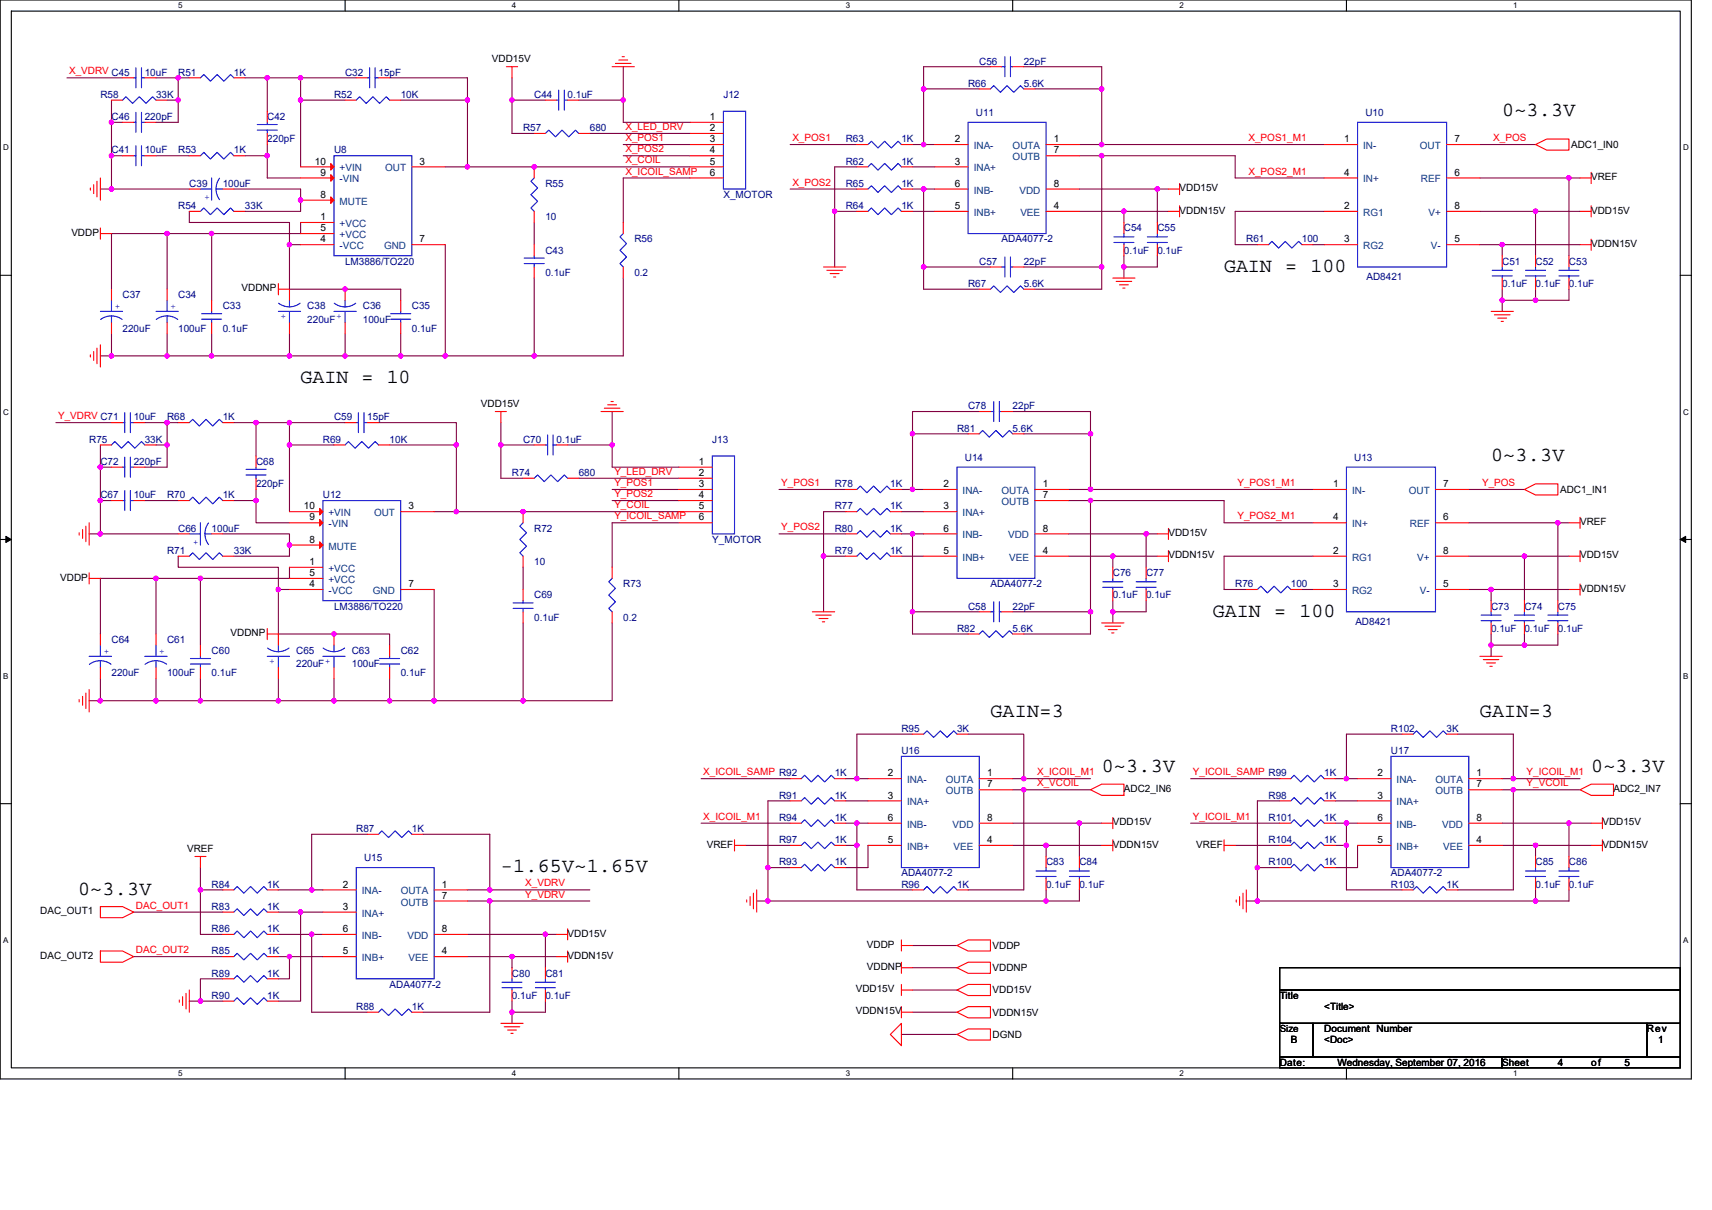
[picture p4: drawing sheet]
<svg xmlns="http://www.w3.org/2000/svg" width="297mm" height="210mm" viewBox="0 0 297 210" stroke-linecap="round" stroke-linejoin="round" font-family="sans-serif">
<path d="M0 0h293.5v187.2h-293.5zM2 1.9h289.5v183.4h-289.5z" fill="none" stroke="#000" stroke-width=".19"/>
<g fill="#fff">
<path d="M30.9 .2h.8v1.6h-.8z"/>
<path d="M30.9 185.5h.8v1.6h-.8z"/>
</g>
<path d="M59.9 0v1.9M59.9 185.3v1.9" fill="none" stroke="#000" stroke-width=".19"/>
<g fill="#fff">
<path d="M88.8 .2h.8v1.6h-.8z"/>
<path d="M88.8 185.5h.8v1.6h-.8z"/>
</g>
<path d="M117.8 0v1.9M117.8 185.3v1.9" fill="none" stroke="#000" stroke-width=".19"/>
<g fill="#fff">
<path d="M146.7 .2h.8v1.6h-.8z"/>
<path d="M146.7 185.5h.8v1.6h-.8z"/>
</g>
<path d="M175.7 0v1.9M175.7 185.3v1.9" fill="none" stroke="#000" stroke-width=".19"/>
<g fill="#fff">
<path d="M204.7 .2h.7v1.6h-.7z"/>
<path d="M204.7 185.5h.7v1.6h-.7z"/>
</g>
<path d="M233.6 0v1.9M233.6 185.3v1.9" fill="none" stroke="#000" stroke-width=".19"/>
<g fill="#fff">
<path d="M262.6 .2h.7v1.6h-.7z"/>
<path d="M262.6 185.5h.7v1.6h-.7z"/>
<path d="M.5 24.8h1v1.6h-1z"/>
<path d="M292 24.8h1v1.6h-1z"/>
<path d="M.5 70.7h1v1.5h-1z"/>
<path d="M292 70.7h1v1.5h-1z"/>
</g>
<path d="M0 47.8h2M291.5 47.8h2" fill="none" stroke="#000" stroke-width=".19"/>
<g fill="#fff">
<path d="M.5 116.5h.9v1.6h-.9z"/>
<path d="M292 116.5h.9v1.6h-.9z"/>
</g>
<path d="M0 93.6h2M291.5 93.6h2" fill="none" stroke="#000" stroke-width=".19"/>
<path d="M1 93.1l1 .5-1 .5zM291.5 93.6l1-.5v1z" fill="#000" stroke="#000" stroke-width=".17"/>
<g fill="#fff">
<path d="M.5 162.4h.9v1.5h-.9z"/>
<path d="M292 162.4h.9v1.5h-.9z"/>
</g>
<path d="M0 139.5h2M291.5 139.5h2M222 167.9h69.5v3.9h-69.5zM222 171.8h69.5v5.8h-69.5zM222 177.6h5.8v5.8h-5.8zM227.8 177.6h57.9v5.8h-57.9zM285.7 177.6h5.8v5.8h-5.8zM222 183.4h38.6v1.9h-38.6zM260.6 183.4h30.9v1.9h-30.9z" fill="none" stroke="#000" stroke-width=".19"/>
<g fill="none" stroke="#800040" stroke-width=".19">
<path d="M11.6 13.5h9.7M19.3 17.4v3.8M27.1 13.5h3.8M29 17.4h1.9M30.9 13.5h1.9M30.9 17.4v3.8h-3.8M30.9 13.5v3.9M42.5 13.5h3.9M46.4 13.5h5.8M46.4 13.5v5.8M52.2 17.4h7.7M52.2 13.5v3.9"/>
<path d="M52.2 13.5h9.6M52.2 17.4v11.6M67.6 13.5h13.5v3.9M69.5 17.4h11.6M81.1 17.4v11.6M88.8 13.5v3.9M88.8 17.4v5.8h3.9M88.8 17.4h5.8M100.4 17.4h7.7M108.1 11.6v9.6h11.6M160.2 15.4h9.7M160.2 15.4v9.7"/>
<path d="M171.8 11.6h-11.6v3.8M177.6 11.6h13.6v3.8M179.6 15.4h11.6v9.7M17.4 32.8h1.9M19.3 27h2M19.3 21.2h2M19.3 32.8h13.5M19.3 27v5.8M19.3 21.2v5.8M27.1 27h5.7M32.8 36.7v1.9h17.4v3.9M40.6 32.8h11.6v3.9h-9.7"/>
<path d="M42.5 27h3.9M46.4 27v3.9h5.8M46.4 25.1v1.9M52.2 38.6v1.9h-15.5M77.3 29h3.8M81.1 29h38.6M92.7 38.6v3.9M102.3 23.2h17.4M108.1 25.1h11.6M108.1 27h11.6M119.7 30.9h-11.6v7.7M137.1 25.1h11.6"/>
<path d="M137.1 32.8h11.6M144.8 36.7v9.6M144.8 36.7h3.9M148.7 29h-3.9v7.7M158.3 29h3.9M158.3 25.1h1.9M158.3 36.7h3.9M158.3 32.8h1.9M160.2 25.1h2M160.2 32.8h2M160.2 32.8v13.5M187.3 36.7h7.7v1.9"/>
<path d="M187.3 32.8h13.5M187.3 25.1h3.9M187.3 27h3.9M191.2 25.1h38.6M191.2 27v19.3M191.2 27h23.1v3.9h15.5M195 36.7h7.7M200.8 32.8v5.8M200.8 32.8h1.9M229.8 36.7h-15.5v5.8h3.9M256.8 30.9h15.4M256.8 36.7h9.6"/>
<path d="M256.8 25.1h9.6M266.4 36.7v7.7M266.4 36.7h7.7M272.2 30.9v13.5M272.2 30.9h1.9M19.3 57.9v3.9M29 40.5v9.7M29 57.9v3.9M29 40.5h7.7M29 40.5h-9.7v9.7M36.7 40.5v11.6M36.7 57.9v3.9"/>
<path d="M50.2 42.5h2M50.2 42.5v7.7h19.3v1.9M50.2 57.9v3.9M59.9 57.9v3.9M69.5 57.9v3.9M77.3 42.5v19.3M92.7 48.3v13.5M108.1 48.3v13.5h-15.4M160.2 46.3v3.9h9.7M160.2 46.3h11.6M177.6 46.3h13.6M191.2 46.3v3.9h-11.6"/>
<path d="M195 46.3v2M195 44.4v1.9M200.8 44.4v1.9h-5.8M227.8 42.5h2M256.8 42.5h3.8M260.6 42.5h13.5M260.6 50.2v1.9M260.6 52.1v1.9M260.6 42.5v1.9M260.6 52.1h5.8M266.4 50.2v1.9M272.2 50.2v1.9h-5.8"/>
<path d="M9.7 73.3h9.6M17.4 61.8h1.9M17.4 77.2v3.9M19.3 61.8h9.7M25.1 73.3h3.9M27.1 77.2h1.9M29 73.3h1.9M29 77.2v3.9h-3.9M29 73.3v3.9M29 61.8h7.7M36.7 61.8h13.5M40.6 73.3h3.8"/>
<path d="M44.4 73.3v5.8M44.4 73.3h5.8M50.2 77.2h7.8M50.2 61.8h9.7M50.2 73.3v3.9M50.2 73.3h9.7M50.2 77.2v11.6M59.9 61.8h9.6M65.7 73.3h13.5v3.9M67.6 77.2h11.6M69.5 61.8h7.8M77.3 61.8h15.4"/>
<path d="M79.2 77.2v11.6M86.9 77.2h5.8M86.9 77.2v5.8h3.9M86.9 73.3v3.9M98.5 77.2h7.7v3.9h11.6M106.2 71.4v5.8M158.3 75.3v9.6M158.3 75.3h9.7M169.9 71.4h-11.6v3.9M175.7 71.4h13.5v13.5M177.6 75.3h11.6M15.5 92.6h1.9"/>
<path d="M17.4 86.9v5.7M17.4 86.9h1.9M17.4 81.1h1.9M17.4 92.6h13.5M17.4 81.1v5.8M25.1 86.9h5.8M30.9 96.5v1.9h17.4v3.9h1.9M38.6 92.6h11.6v3.9h-9.6M40.6 86.9h3.8M44.4 84.9v2M44.4 86.9v3.8h5.8M50.2 98.4v2h-15.4"/>
<path d="M75.3 88.8h3.9M79.2 88.8h38.6M90.8 98.4v3.9M100.4 83h17.4M106.2 86.9h11.6M106.2 84.9h11.6M117.8 90.7h-11.6v7.7M135.2 92.6h11.5M135.2 84.9h11.5M142.9 96.5v9.7M142.9 96.5h3.8M146.7 88.8h-3.8v7.7"/>
<path d="M156.4 96.5h3.8M156.4 84.9h1.9M156.4 92.6h3.8M156.4 88.8h3.8M158.3 92.6v13.6M158.3 84.9h1.9M185.4 96.5h7.7M185.4 86.9h3.8M185.4 84.9h3.8M185.4 92.6h15.4M189.2 86.9v19.3M189.2 86.9h23.2v3.8h15.4"/>
<path d="M189.2 84.9h38.6M193.1 96.5v1.9M193.1 96.5h7.7M198.9 92.6v5.8M227.8 96.5h-15.4v5.8h3.8M254.8 96.5h9.7M254.8 90.7h15.5M254.8 84.9h9.7M264.5 96.5v7.7M264.5 96.5h7.7M270.3 90.7v13.5M270.3 90.7h1.9"/>
<path d="M17.4 117.8v3.8M27.1 100.4h7.7M27.1 117.8v3.8h7.7M27.1 100.4h-9.7v9.6M27.1 100.4v9.6M34.8 117.8v3.8h13.5M34.8 100.4v11.6M48.3 102.3v7.7h19.3v2M48.3 117.8v3.8h9.7M58 117.8v3.8h9.6M67.6 117.8v3.8M75.3 102.3v19.3"/>
<path d="M90.8 108.1v13.5M106.2 108.1v13.5h-15.4M158.3 106.2h11.6M158.3 106.2v3.8h9.7M175.7 106.2h13.5v3.8h-11.6M193.1 106.2v1.9M193.1 104.2v2h5.8v-2M225.9 102.3h1.9M254.8 102.3h3.9v1.9M258.7 110v3.9M258.7 112h5.8M258.7 102.3h13.5"/>
<path d="M264.5 110v2M270.3 110v2h-5.8M15.5 121.6h1.9M17.4 121.6h9.7M67.6 121.6h7.7M75.3 121.6h15.5M121.6 135.1h15.5M137.1 139h-3.9v11.6M146.7 139h3.9M146.7 135.1h2M148.7 135.1h1.9M158.3 127.4h-9.6v7.7"/>
<path d="M168 127.4h9.6v7.7M175.7 135.1h1.9M175.7 137.1h1.9M177.6 137.1v17.3h-9.6M177.6 137.1h11.6M177.6 135.1h11.6M206.6 135.1h15.4M222 139h-3.8v11.6M231.7 135.1h1.9M231.7 139h3.8M233.6 135.1h1.9M243.3 127.4h-9.7v7.7"/>
<path d="M252.9 127.4h9.7v7.7M260.6 137.1h2M260.6 135.1h2M262.6 137.1h11.5M262.6 135.1h11.5M262.6 137.1v17.3h-9.7M23.2 158.3h15.4M34.8 154.4h3.8M34.8 154.4v7.8h3.8M34.8 150.6v3.8M48.3 158.3h3.9M48.3 154.4h5.8"/>
<path d="M52.2 158.3h3.8M52.2 158.3v15.4h-3.9M63.7 144.8h-9.6v9.6h1.9M73.4 144.8h11.6v9.6M81.1 156.4h3.9M81.1 154.4h3.9M85 156.4h17.3M85 154.4h17.3M85 156.4v19.3h-11.6M121.6 142.9h15.5M129.4 146.7h7.7M131.3 156.4h1.9"/>
<path d="M133.2 156.4h48.3M133.2 150.6v5.8M133.2 150.6h3.9M146.7 142.9h2M146.7 146.7h2M148.7 142.9v3.8M148.7 142.9h1.9M148.7 146.7v7.7h9.6M150.6 146.7v3.9h-3.9M175.7 146.7h5.8M175.7 142.9h11.6M181.5 146.7h9.7"/>
<path d="M181.5 154.4v2M181.5 146.7v1.9M187.3 154.4v2h-5.8M187.3 142.9v5.7M187.3 142.9h3.9M206.6 142.9h15.4M214.3 146.7h7.7M216.2 156.4h2M218.2 150.6h3.8M218.2 156.4h48.2M218.2 150.6v5.8M231.7 146.7h1.9v7.7h9.7"/>
<path d="M231.7 142.9h3.8M233.6 142.9v3.8M235.5 146.7v3.9h-3.8M260.6 146.7h5.8M260.6 142.9h11.6M266.4 146.7h9.7M266.4 146.7v1.9M266.4 154.4v2h5.8v-2M272.2 142.9h3.9M272.2 142.9v5.7M23.2 166h15.4M32.8 173.7h2"/>
<path d="M38.6 169.9h-3.8v3.8h3.8M48.3 162.2h7.7M48.3 166h1.9M54.1 162.2v13.5h9.6M56 166h-5.8v3.9h-1.9M81.1 162.2h15.5M81.1 166h7.7M88.8 166h7.8M88.8 175.7v1.9M88.8 166v1.9M88.8 173.7v2h5.8v-2M94.6 162.2v5.7"/>
<path d="M156.4 179.5h9.6M158.3 164.1h7.7M158.3 167.9h7.7M158.3 171.8h7.7M158.3 175.7h7.7"/>
</g>
<g fill="#f0f" stroke="#f0f" stroke-width=".19">
<circle cx="81.1" cy="17.4" r=".38"/>
<circle cx="81.1" cy="28.9" r=".38"/>
<circle cx="59.9" cy="50.2" r=".38"/>
<circle cx="36.7" cy="40.5" r=".38"/>
<circle cx="29" cy="40.5" r=".38"/>
<circle cx="77.2" cy="61.8" r=".38"/>
<circle cx="69.5" cy="61.8" r=".38"/>
<circle cx="59.9" cy="61.8" r=".38"/>
<circle cx="50.2" cy="61.8" r=".38"/>
<circle cx="36.7" cy="61.8" r=".38"/>
<circle cx="29" cy="61.8" r=".38"/>
<circle cx="50.2" cy="42.4" r=".38"/>
<circle cx="52.1" cy="34.7" r=".38"/>
<circle cx="19.3" cy="32.8" r=".38"/>
<circle cx="52.1" cy="13.5" r=".38"/>
<circle cx="46.4" cy="27" r=".38"/>
<circle cx="92.7" cy="61.8" r=".38"/>
<circle cx="92.7" cy="28.9" r=".38"/>
<circle cx="19.3" cy="61.8" r=".38"/>
<circle cx="88.8" cy="17.4" r=".38"/>
<circle cx="108.1" cy="17.4" r=".38"/>
<circle cx="46.4" cy="13.5" r=".38"/>
<circle cx="52.1" cy="17.4" r=".38"/>
<circle cx="30.9" cy="13.5" r=".38"/>
<circle cx="30.9" cy="17.4" r=".38"/>
<circle cx="19.3" cy="27" r=".38"/>
<circle cx="19.3" cy="21.2" r=".38"/>
<circle cx="266.4" cy="52.1" r=".38"/>
<circle cx="260.6" cy="52.1" r=".38"/>
<circle cx="266.4" cy="36.7" r=".38"/>
<circle cx="260.6" cy="42.4" r=".38"/>
<circle cx="272.2" cy="30.9" r=".38"/>
<circle cx="191.1" cy="25.1" r=".38"/>
<circle cx="195" cy="46.3" r=".38"/>
<circle cx="200.8" cy="32.8" r=".38"/>
<circle cx="195" cy="36.7" r=".38"/>
<circle cx="191.1" cy="27" r=".38"/>
<circle cx="191.1" cy="15.4" r=".38"/>
<circle cx="160.3" cy="25.1" r=".38"/>
<circle cx="160.3" cy="15.4" r=".38"/>
<circle cx="160.3" cy="32.8" r=".38"/>
<circle cx="144.8" cy="36.7" r=".38"/>
<circle cx="191.1" cy="46.3" r=".38"/>
<circle cx="160.3" cy="46.3" r=".38"/>
<circle cx="189.2" cy="106.2" r=".38"/>
<circle cx="189.2" cy="86.9" r=".38"/>
<circle cx="158.3" cy="106.2" r=".38"/>
<circle cx="158.3" cy="92.6" r=".38"/>
<circle cx="142.9" cy="96.5" r=".38"/>
<circle cx="44.4" cy="73.3" r=".38"/>
<circle cx="79.2" cy="77.2" r=".38"/>
<circle cx="50.2" cy="73.3" r=".38"/>
<circle cx="57.9" cy="110" r=".38"/>
<circle cx="27.1" cy="100.4" r=".38"/>
<circle cx="34.8" cy="100.4" r=".38"/>
<circle cx="17.4" cy="121.6" r=".38"/>
<circle cx="75.3" cy="121.6" r=".38"/>
<circle cx="67.6" cy="121.6" r=".38"/>
<circle cx="57.9" cy="121.6" r=".38"/>
<circle cx="48.3" cy="121.6" r=".38"/>
<circle cx="34.8" cy="121.6" r=".38"/>
<circle cx="27" cy="121.6" r=".38"/>
<circle cx="48.3" cy="102.3" r=".38"/>
<circle cx="50.2" cy="94.6" r=".38"/>
<circle cx="17.4" cy="92.6" r=".38"/>
<circle cx="17.4" cy="86.9" r=".38"/>
<circle cx="44.4" cy="86.9" r=".38"/>
<circle cx="90.7" cy="121.6" r=".38"/>
<circle cx="90.7" cy="88.8" r=".38"/>
<circle cx="79.2" cy="88.8" r=".38"/>
<circle cx="86.9" cy="77.2" r=".38"/>
<circle cx="106.2" cy="77.2" r=".38"/>
<circle cx="50.2" cy="77.2" r=".38"/>
<circle cx="29" cy="77.2" r=".38"/>
<circle cx="29" cy="73.3" r=".38"/>
<circle cx="17.4" cy="81.1" r=".38"/>
<circle cx="258.7" cy="111.9" r=".38"/>
<circle cx="264.5" cy="111.9" r=".38"/>
<circle cx="258.7" cy="102.3" r=".38"/>
<circle cx="264.5" cy="96.5" r=".38"/>
<circle cx="270.3" cy="90.7" r=".38"/>
<circle cx="189.2" cy="84.9" r=".38"/>
<circle cx="193.1" cy="106.2" r=".38"/>
<circle cx="193.1" cy="96.5" r=".38"/>
<circle cx="198.9" cy="92.6" r=".38"/>
<circle cx="189.2" cy="75.3" r=".38"/>
<circle cx="158.3" cy="75.3" r=".38"/>
<circle cx="158.3" cy="84.9" r=".38"/>
<circle cx="85" cy="156.3" r=".38"/>
<circle cx="50.2" cy="166" r=".38"/>
<circle cx="54.1" cy="162.1" r=".38"/>
<circle cx="88.8" cy="175.6" r=".38"/>
<circle cx="94.6" cy="162.1" r=".38"/>
<circle cx="88.8" cy="166" r=".38"/>
<circle cx="85" cy="154.4" r=".38"/>
<circle cx="54.1" cy="154.4" r=".38"/>
<circle cx="34.8" cy="154.4" r=".38"/>
<circle cx="34.8" cy="173.7" r=".38"/>
<circle cx="52.1" cy="158.3" r=".38"/>
<circle cx="177.6" cy="137" r=".38"/>
<circle cx="133.2" cy="150.6" r=".38"/>
<circle cx="148.7" cy="142.8" r=".38"/>
<circle cx="177.6" cy="135.1" r=".38"/>
<circle cx="181.5" cy="146.7" r=".38"/>
<circle cx="187.3" cy="142.8" r=".38"/>
<circle cx="148.7" cy="135.1" r=".38"/>
<circle cx="148.7" cy="146.7" r=".38"/>
<circle cx="181.5" cy="156.3" r=".38"/>
<circle cx="133.2" cy="156.3" r=".38"/>
<circle cx="262.6" cy="137" r=".38"/>
<circle cx="233.6" cy="142.8" r=".38"/>
<circle cx="218.2" cy="150.6" r=".38"/>
<circle cx="262.6" cy="135.1" r=".38"/>
<circle cx="272.2" cy="142.8" r=".38"/>
<circle cx="266.4" cy="146.7" r=".38"/>
<circle cx="233.6" cy="135.1" r=".38"/>
<circle cx="233.6" cy="146.7" r=".38"/>
<circle cx="266.4" cy="156.3" r=".38"/>
<circle cx="218.2" cy="156.3" r=".38"/>
</g>
<g fill="none" stroke="#f00" stroke-width=".19">
<path d="M19.3 17.4h2M21.3 13.5h1.9M25.1 13.5h2M27.1 17.4h1.9M32.8 13.5h2M40.6 13.5h1.9M46.4 19.3v1.9M59.9 17.4h1.9M61.8 13.5h1.9M65.7 13.5h1.9M67.6 17.4h1.9M87.9 11.6h1.9"/>
<path d="M88.8 11.6v1.9M94.6 17.4h2M98.5 17.4h1.9M106.2 11.6h3.9M106.8 11h2.7M107.4 10.4h1.5M107.9 9.8h.4M169.9 15.4h1.9M171.8 11.6h2M175.7 11.6h1.9M177.6 15.4h2M15.7 32.6v.4"/>
<path d="M16.3 32v1.6M16.8 31.5v2.7M17.4 39.6v1.9M17.4 30.9v3.8M21.3 27h1.9M21.3 21.2h1.9M25.1 27h2M25.1 21.2h2M32.8 36.7h2M32.8 32.8h2M32.8 27h2M38.6 32.8h2"/>
<path d="M40.6 36.7h1.9M40.6 27h1.9M46.4 23.2v1.9M52.2 30.9h5.8M52.2 29h5.8M52.2 34.7h5.8M52.2 38.6h5.8M71.5 29h5.8M92.7 36.7v1.9M92.7 29v1.9M92.7 23.2h1.9M100.4 23.2h1.9"/>
<path d="M108.1 38.6v1.9M119.7 21.2h5.8M119.7 23.2h5.8M119.7 25.1h5.8M119.7 27h5.8M119.7 29h5.8M119.7 30.9h5.8M148.7 32.8h1.9M148.7 25.1h1.9M148.7 36.7h1.9M148.7 29h1.9M156.4 32.8h1.9"/>
<path d="M156.4 25.1h1.9M156.4 36.7h1.9M156.4 29h1.9M162.2 25.1h5.8M162.2 29h5.8M162.2 36.7h5.8M162.2 32.8h5.8M181.5 25.1h5.8M181.5 36.7h5.8M181.5 27h5.8M181.5 32.8h5.8M195 38.6v1.9"/>
<path d="M200.8 38.6v1.9M202.7 32.8h2M202.7 36.7h2M204.7 31.9v1.9M204.7 35.7v1.9M229.8 25.1h5.7M229.8 36.7h5.7M229.8 30.9h5.7M251 30.9h5.8M251 25.1h5.8M251 36.7h5.8M266.4 25.1l2-1h3.8v2h-3.8z"/>
<path d="M274.1 36.7h2M274.1 30.9h2M276.1 35.7v1.9M276.1 29.9v2M17.4 40.5h1.9M17.4 59.8v3.9M19.3 50.2v1.9M19.3 56v1.9M29 50.2v1.9M29 56v1.9M36.7 52.1v1.9M36.7 56v1.9"/>
<path d="M48.3 50.2h1.9v1.9M48.3 49.2v2M50.2 56v1.9M52.2 42.5h5.8M52.2 40.5h5.8M59.9 56v1.9M59.9 50.2v1.9M69.5 52.1v1.9M69.5 56v1.9M71.5 42.5h5.8M92.7 42.5v1.9M92.7 46.3v2"/>
<path d="M108.1 46.3v2M142.9 46.3h3.8M143.5 46.9h2.7M144 47.5h1.6M144.6 48.1h.4M169.9 50.2h1.9M171.8 46.3h2M175.7 46.3h1.9M177.6 50.2h2M193.1 48.3h3.8M193.7 48.8h2.7M194.2 49.4h1.6"/>
<path d="M194.8 50h.4M195 42.5v1.9M200.8 42.5v1.9M218.2 42.5h1.9M225.9 42.5h1.9M229.8 42.5h5.7M251 42.5h5.8M258.7 54h3.9M259.3 54.6h2.7M259.9 55.2h1.5M260.5 55.8h.3M260.6 48.3v1.9"/>
<path d="M260.6 44.4v1.9M266.4 48.3v1.9M266.4 44.4v1.9M272.2 48.3v1.9M272.2 44.4v1.9M274.1 42.5h2M276.1 41.5v1.9M15.7 61.6v.4M16.3 61v1.5M16.8 60.4v2.7M17.4 77.2h1.9M19.3 73.3h2"/>
<path d="M23.2 73.3h1.9M25.1 77.2h2M30.9 73.3h1.9M38.6 73.3h2M44.4 79.1v2M58 77.2h1.9M59.9 73.3h1.9M63.7 73.3h2M65.7 77.2h1.9M85.9 71.4h2M86.9 71.4v1.9M92.7 77.2h1.9"/>
<path d="M96.6 77.2h1.9M104.3 71.4h3.8M104.9 70.8h2.7M105.4 70.3h1.6M106 69.7h.4M168 75.3h1.9M169.9 71.4h1.9M173.8 71.4h1.9M175.7 75.3h1.9M13.7 92.5v.4M14.3 91.9v1.5M14.9 91.3v2.7"/>
<path d="M15.5 99.4v1.9M15.5 90.7v3.9M19.3 81.1h2M19.3 86.9h2M23.2 81.1h1.9M23.2 86.9h1.9M30.9 92.6h1.9M30.9 86.9h1.9M30.9 96.5h1.9M36.7 92.6h1.9M38.6 86.9h2M38.6 96.5h2"/>
<path d="M44.4 83v1.9M50.2 90.7h5.8M50.2 88.8h5.8M50.2 94.6h5.8M50.2 98.4h5.8M69.5 88.8h5.8M90.8 83h1.9M90.8 96.5v1.9M90.8 88.8v1.9M98.5 83h1.9M106.2 98.4v2M117.8 81.1h5.8"/>
<path d="M117.8 83h5.8M117.8 84.9h5.8M117.8 86.9h5.8M117.8 88.8h5.8M117.8 90.7h5.8M146.7 92.6h2M146.7 84.9h2M146.7 96.5h2M146.7 88.8h2M154.5 92.6h1.9M154.5 84.9h1.9M154.5 96.5h1.9"/>
<path d="M154.5 88.8h1.9M160.2 84.9h5.8M160.2 88.8h5.8M160.2 96.5h5.8M160.2 92.6h5.8M179.6 84.9h5.8M179.6 96.5h5.8M179.6 86.9h5.8M179.6 92.6h5.8M193.1 98.4v2M198.9 98.4v2M200.8 92.6h1.9"/>
<path d="M200.8 96.5h1.9M202.7 91.7v1.9M202.7 95.5v2M227.8 84.9h5.8M227.8 96.5h5.8M227.8 90.7h5.8M249.1 90.7h5.7M249.1 84.9h5.7M249.1 96.5h5.7M264.5 84.9l1.9-.9h3.9v1.9h-3.9zM272.2 90.7h1.9M272.2 96.5h1.9"/>
<path d="M274.1 89.8v1.9M274.1 95.5v2M15.5 100.4h1.9M15.5 119.7v3.8M17.4 110v2M17.4 115.8v2M27.1 110v2M27.1 115.8v2M34.8 112v1.9M34.8 115.8v2M46.4 110h1.9v2M46.4 109.1v1.9"/>
<path d="M48.3 115.8v2M50.2 102.3h5.8M50.2 100.4h5.8M58 115.8v2M58 110v2M67.6 112v1.9M67.6 115.8v2M69.5 102.3h5.8M90.8 102.3v1.9M90.8 106.2v1.9M106.2 106.2v1.9M140.9 106.2h3.9"/>
<path d="M141.5 106.7h2.7M142.1 107.3h1.6M142.7 107.9h.4M168 110h1.9M169.9 106.2h1.9M173.8 106.2h1.9M175.7 110h1.9M191.2 108.1h3.8M191.7 108.7h2.7M192.3 109.3h1.5M192.9 109.8h.4M193.1 102.3v1.9"/>
<path d="M198.9 102.3v1.9M216.2 102.3h2M224 102.3h1.9M227.8 102.3h5.8M249.1 102.3h5.7M256.8 113.9h3.8M257.4 114.5h2.7M257.9 115h1.6M258.5 115.6h.4M258.7 108.1v1.9M258.7 104.2v2M264.5 108.1v1.9"/>
<path d="M264.5 104.2v2M270.3 108.1v1.9M270.3 104.2v2M272.2 102.3h1.9M274.1 101.3v2M13.7 121.4v.4M14.3 120.8v1.6M14.9 120.3v2.7M137.1 135.1h1.9M137.1 139h1.9M144.8 135.1h1.9M144.8 139h1.9"/>
<path d="M150.6 135.1h5.8M150.6 139h5.8M158.3 127.4h1.9M166 127.4h2M169.9 135.1h5.8M169.9 137.1h5.8M189.2 137.1l2-1h3.8v1.9h-3.8zM222 139h2M222 135.1h2M229.8 139h1.9M229.8 135.1h1.9M235.5 135.1h5.8"/>
<path d="M235.5 139h5.8M243.3 127.4h1.9M251 127.4h1.9M254.8 135.1h5.8M254.8 137.1h5.8M274.1 137.1l2-1h3.8v1.9h-3.8zM17.4 157.3h3.9l1.9 1-1.9 1h-3.9zM33.8 148.6h1.9M34.8 148.6v2M38.6 154.4h2M38.6 158.3h2M46.4 154.4h1.9"/>
<path d="M46.4 158.3h1.9M56 154.4h5.8M56 158.3h5.8M63.7 144.8h2M71.5 144.8h1.9M75.3 154.4h5.8M75.3 156.4h5.8M127.4 146.7h2M127.4 145.7v2M129.6 156.2v.3M130.2 155.6v1.5M130.7 155v2.7"/>
<path d="M131.3 154.4v3.9M137.1 150.6h1.9M137.1 146.7h1.9M137.1 142.9h1.9M144.8 150.6h1.9M144.8 146.7h1.9M144.8 142.9h1.9M150.6 146.7h5.8M150.6 142.9h5.8M158.3 154.4h1.9M166 154.4h2M169.9 146.7h5.8"/>
<path d="M169.9 142.9h5.8M181.5 152.5v1.9M181.5 148.6v2M187.3 152.5v1.9M187.3 148.6v2M191.2 146.7h1.9M191.2 142.9h1.9M193.1 145.7v2M193.1 141.9v1.9M212.4 146.7h1.9M212.4 145.7v2M214.5 156.2v.3"/>
<path d="M215.1 155.6v1.5M215.7 155v2.7M216.2 154.4v3.9M222 150.6h2M222 146.7h2M222 142.9h2M229.8 150.6h1.9M229.8 146.7h1.9M229.8 142.9h1.9M235.5 146.7h5.8M235.5 142.9h5.8M243.3 154.4h1.9"/>
<path d="M251 154.4h1.9M254.8 146.7h5.8M254.8 142.9h5.8M266.4 152.5v1.9M266.4 148.6v2M272.2 152.5v1.9M272.2 148.6v2M276.1 142.9h1.9M276.1 146.7h1.9M278 141.9v1.9M278 145.7v2M17.4 165h3.9l1.9 1-1.9 1h-3.9z"/>
<path d="M31.1 173.5v.4M31.7 173v1.5M32.3 172.4v2.7M32.8 171.8v3.9M38.6 162.2h2M38.6 173.7h2M38.6 166h2M38.6 169.9h2M46.4 162.2h1.9M46.4 173.7h1.9M46.4 166h1.9M46.4 169.9h1.9"/>
<path d="M56 166h5.8M56 162.2h5.8M63.7 175.7h2M71.5 175.7h1.9M75.3 166h5.8M75.3 162.2h5.8M86.9 177.6h3.9M87.5 178.2h2.7M88.1 178.8h1.5M88.6 179.3h.4M88.8 171.8v1.9M88.8 167.9v2"/>
<path d="M94.6 171.8v1.9M94.6 167.9v2M96.6 162.2h1.9M96.6 166h1.9M98.5 161.2v1.9M98.5 165v2M154.5 179.5l1.9-1.9v3.9zM156.4 164.1h1.9M156.4 163.1v1.9M156.4 167.9h1.9M156.4 167v1.9M156.4 171.8h1.9"/>
<path d="M156.4 170.8v2M156.4 175.7h1.9M156.4 174.7v1.9M166 164.1l2-1h3.8v1.9h-3.8zM166 167.9l2-.9h3.8v1.9h-3.8zM166 171.8l2-1h3.8v2h-3.8zM166 175.7l2-1h3.8v1.9h-3.8zM166 179.5l2-.9h3.8v1.9h-3.8z"/>
</g>
<g fill="none" stroke="#00f" stroke-width=".19">
<path d="M21.3 17.4l.5-.6 1.2 1.1 1.2-1.1 1.1 1.1 1.2-1.1 .6 .6M23.2 13.5h.4M23.6 11.8v3.4M23.6 19.5v3.5M24.6 13.5h.5M24.6 11.8v3.4M24.6 19.5v3.5M34.8 13.5l.6-.6 1.1 1.2 1.2-1.2 1.1 1.2 1.2-1.2 .6 .6M61.8 17.4l.6-.6 1.1 1.1 1.2-1.1 1.2 1.1 1.1-1.1 .6 .6M63.7 13.5h.4M64.1 11.8v3.4M65.1 11.8v3.4"/>
<path d="M65.1 13.5h.6M96.6 17.4h.3M96.9 15.6v3.5M97.9 17.4h.6M97.9 15.6v3.5M125.5 19.3h3.9v13.5h-3.9zM171.8 15.4l.6-.5 1.2 1.1 1.1-1.1 1.2 1.1 1.2-1.1 .5 .5M173.8 11.6h.5M174.3 9.8v3.5M175.3 11.6h.4M175.3 9.8v3.5M23.2 27h.4"/>
<path d="M23.2 21.2h.4M23.6 25.3v3.5M24.6 27h.5M24.6 21.2h.5M24.6 25.3v3.5M34.8 36.7l.6-.6 1.1 1.2 1.2-1.2 1.1 1.2 1.2-1.2 .6 .6M34.8 32.8h1.9M34.8 27l.6-.6 1.1 1.2 1.2-1.2 1.1 1.2 1.2-1.2 .6 .6M36.7 30.9v3.8M37.5 32.8h1.1M37.5 32.8l.2 1.2 .4 .6M38.1 30.9l-.4 .7-.2 1.2"/>
<path d="M44.6 22.6h3.5M44.6 21.6h3.5M46.4 21.2v.4M46.4 22.6v.6M58 27h13.5v17.4h-13.5zM92.7 30.9l-.6 .6 1.2 1.1-1.2 1.2 1.2 1.1-1.2 1.2 .6 .6M94.6 23.2l.6-.6 1.2 1.1 1.1-1.1 1.2 1.1 1.1-1.1 .6 .6M150.6 32.8l.6-.6 1.1 1.2 1.2-1.2 1.2 1.2 1.1-1.2 .6 .6M150.6 25.1l.6-.6 1.1 1.2 1.2-1.2 1.2 1.2 1.1-1.2 .6 .6M150.6 36.7l.6-.6 1.1 1.2 1.2-1.2 1.2 1.2 1.1-1.2 .6 .6M150.6 29l.6-.6 1.1 1.1 1.2-1.1 1.2 1.1 1.1-1.1 .6 .6M168 21.2h13.5v19.3h-13.5z"/>
<path d="M235.5 21.2h15.5v25.1h-15.5zM17.4 54h3.9M17.5 55.4a3.1 3.1 0 0 1 3.7 0M19.3 54.8v1.2M19.3 52.1v1.9M27.1 54h3.8M27.1 55.4a3.1 3.1 0 0 1 3.7 0M29 54.8v1.2M29 52.1v1.9M35 55.4h3.5M35 54.4h3.5M36.7 54v.4"/>
<path d="M36.7 55.4v.6M48.3 54h3.9M48.3 52.6a3 3 0 0 0 3.8 0M50.2 52.1v1.2M50.2 54v2M58 54h3.8M58 52.6a3 3 0 0 0 3.7 0M59.9 52.1v1.2M59.9 54v2M67.8 55.4h3.5M67.8 54.4h3.5M69.5 54v.4"/>
<path d="M69.5 55.4v.6M90.9 45.7h3.5M90.9 44.8h3.5M92.7 44.4v.4M92.7 45.7v.6M108.1 40.5l-.5 .6 1.1 1.2-1.1 1.1 1.1 1.2-1.1 1.1 .5 .6M171.8 50.2l.6-.6 1.2 1.2 1.1-1.2 1.2 1.2 1.2-1.2 .5 .6M173.8 46.3h.5M174.3 44.6v3.5M175.3 46.3h.4M175.3 44.6v3.5M193.3 41.1h3.4"/>
<path d="M193.3 42.1h3.4M195 42.1v.4M195 40.5v.6M199.1 41.1h3.4M199.1 42.1h3.4M200.8 42.1v.4M200.8 40.5v.6M220.1 42.5l.6-.6 1.1 1.2 1.2-1.2 1.2 1.2 1.1-1.2 .6 .6M258.9 46.9h3.5M258.9 47.9h3.5M260.6 47.9v.4M260.6 46.3v.6"/>
<path d="M264.7 46.9h3.5M264.7 47.9h3.5M266.4 47.9v.4M266.4 46.3v.6M270.5 46.9h3.5M270.5 47.9h3.5M272.2 47.9v.4M272.2 46.3v.6M19.3 77.2l.6-.6 1.2 1.2 1.1-1.2 1.2 1.2 1.2-1.2 .5 .6M21.3 73.3h.4M21.7 71.6v3.5M21.7 79.3v3.5"/>
<path d="M22.6 71.6v3.5M22.6 79.3v3.5M22.6 73.3h.6M32.8 73.3l.6-.5 1.2 1.1 1.1-1.1 1.2 1.1 1.2-1.1 .5 .5M59.9 77.2l.5-.6 1.2 1.2 1.2-1.2 1.1 1.2 1.2-1.2 .6 .6M61.8 73.3h.4M62.2 71.6v3.5M63.2 71.6v3.5M63.2 73.3h.5M94.6 77.2h.4M95 75.5v3.5M96 77.2h.6"/>
<path d="M96 75.5v3.5M123.6 79.1h3.8v13.5h-3.8zM169.9 75.3l.6-.6 1.1 1.2 1.2-1.2 1.2 1.2 1.1-1.2 .6 .6M171.8 71.4h.6M172.4 69.7v3.5M173.4 71.4h.4M173.4 69.7v3.5M21.3 81.1h.4M21.3 86.9h.4M21.7 85.1v3.5M22.6 85.1v3.5M22.6 81.1h.6"/>
<path d="M22.6 86.9h.6M32.8 92.6h2M32.8 86.9l.6-.6 1.2 1.1 1.1-1.1 1.2 1.1 1.2-1.1 .5 .6M32.8 96.5l.6-.6 1.2 1.2 1.1-1.2 1.2 1.2 1.2-1.2 .5 .6M34.8 90.7v3.9M35.6 92.6h1.1M36.2 90.8a3.1 3.1 0 0 0 0 3.7M42.7 82.4h3.5M42.7 81.4h3.5M44.4 81.1v.3M44.4 82.4v.6M56 86.9h13.5v17.3h-13.5z"/>
<path d="M90.8 90.7l-.6 .6 1.2 1.2-1.2 1.1 1.2 1.2-1.2 1.1 .6 .6M92.7 83l.6-.6 1.1 1.2 1.2-1.2 1.1 1.2 1.2-1.2 .6 .6M148.7 92.6l.6-.5 1.1 1.1 1.2-1.1 1.1 1.1 1.2-1.1 .6 .5M148.7 84.9l.6-.6 1.1 1.2 1.2-1.2 1.1 1.2 1.2-1.2 .6 .6M148.7 96.5l.6-.6 1.1 1.2 1.2-1.2 1.1 1.2 1.2-1.2 .6 .6M148.7 88.8l.6-.6 1.1 1.2 1.2-1.2 1.1 1.2 1.2-1.2 .6 .6M166 81.1h13.6v19.3h-13.6zM233.6 81.1h15.5v25.1h-15.5zM15.5 113.9h3.8M17.4 114.7v1.1M17.4 112v1.9M19.3 115.3a3.1 3.1 0 0 0-3.8 0"/>
<path d="M25.1 113.9h3.9M27.1 114.7v1.1M27.1 112v1.9M28.9 115.3a3.1 3.1 0 0 0-3.7 0M33 115.2h3.5M33 114.3h3.5M34.8 113.9v.4M34.8 115.2v.6M46.4 113.9h3.8M46.4 112.5a3 3 0 0 0 3.7 0M48.3 112v1.1M48.3 113.9v1.9"/>
<path d="M56 113.9h3.9M56.1 112.5a3 3 0 0 0 3.7 0M58 112v1.1M58 113.9v1.9M65.9 115.2h3.4M65.9 114.3h3.4M67.6 113.9v.4M67.6 115.2v.6M89 105.6h3.5M89 104.6h3.5M90.8 104.2v.4M90.8 105.6v.6"/>
<path d="M106.2 100.4l-.6 .6 1.2 1.1-1.2 1.2 1.2 1.1-1.2 1.2 .6 .6M169.9 110l.6-.5 1.1 1.1 1.2-1.1 1.2 1.1 1.1-1.1 .6 .5M171.8 106.2h.6M172.4 104.4v3.5M173.4 106.2h.4M173.4 104.4v3.5M191.3 101h3.5M191.3 101.9h3.5M193.1 101.9v.4M193.1 100.4v.6M197.1 101h3.5M197.1 101.9h3.5"/>
<path d="M198.9 101.9v.4M198.9 100.4v.6M218.2 102.3l.6-.6 1.1 1.2 1.2-1.2 1.1 1.2 1.2-1.2 .6 .6M257 106.7h3.5M257 107.7h3.5M258.7 107.7v.4M258.7 106.2v.5M262.8 106.7h3.4M262.8 107.7h3.4M264.5 107.7v.4M264.5 106.2v.5M268.6 106.7h3.4"/>
<path d="M268.6 107.7h3.4M270.3 107.7v.4M270.3 106.2v.5M139 135.1l.6-.6 1.2 1.2 1.1-1.2 1.2 1.2 1.1-1.2 .6 .6M139 139l.6-.6 1.2 1.2 1.1-1.2 1.2 1.2 1.1-1.2 .6 .6M156.4 131.3h13.5v19.3h-13.5zM160.2 127.4l.6-.6 1.2 1.2 1.1-1.2 1.2 1.2 1.2-1.2 .5 .6M224 139l.5-.6 1.2 1.2 1.2-1.2 1.1 1.2 1.2-1.2 .6 .6M224 135.1l.5-.6 1.2 1.2 1.2-1.2 1.1 1.2 1.2-1.2 .6 .6M241.3 131.3h13.5v19.3h-13.5zM245.2 127.4l.6-.6 1.1 1.2 1.2-1.2 1.2 1.2 1.1-1.2 .6 .6M40.6 154.4l.5-.6 1.2 1.2 1.2-1.2 1.1 1.2 1.2-1.2 .6 .6"/>
<path d="M40.6 158.3l.5-.6 1.2 1.2 1.2-1.2 1.1 1.2 1.2-1.2 .6 .6M61.8 150.6h13.5v19.3h-13.5zM65.7 144.8l.5-.6 1.2 1.2 1.2-1.2 1.1 1.2 1.2-1.2 .6 .6M139 150.6l.6-.6 1.2 1.2 1.1-1.2 1.2 1.2 1.1-1.2 .6 .6M139 146.7l.6-.6 1.2 1.2 1.1-1.2 1.2 1.2 1.1-1.2 .6 .6M139 142.9l.6-.6 1.2 1.1 1.1-1.1 1.2 1.1 1.1-1.1 .6 .6M160.2 154.4l.6-.6 1.2 1.2 1.1-1.2 1.2 1.2 1.2-1.2 .5 .6M179.8 151.2h3.4M179.8 152.1h3.4M181.5 152.1v.4M181.5 150.6v.6M185.5 151.2h3.5"/>
<path d="M185.5 152.1h3.5M187.3 152.1v.4M187.3 150.6v.6M224 150.6l.5-.6 1.2 1.2 1.2-1.2 1.1 1.2 1.2-1.2 .6 .6M224 146.7l.5-.6 1.2 1.2 1.2-1.2 1.1 1.2 1.2-1.2 .6 .6M224 142.9l.5-.6 1.2 1.1 1.2-1.1 1.1 1.1 1.2-1.1 .6 .6M245.2 154.4l.6-.6 1.1 1.2 1.2-1.2 1.2 1.2 1.1-1.2 .6 .6M264.7 151.2h3.5M264.7 152.1h3.5M266.4 152.1v.4M266.4 150.6v.6M270.5 151.2h3.5"/>
<path d="M270.5 152.1h3.5M272.2 152.1v.4M272.2 150.6v.6M40.6 162.2l.5-.6 1.2 1.1 1.2-1.1 1.1 1.1 1.2-1.1 .6 .6M40.6 173.7l.5-.6 1.2 1.2 1.2-1.2 1.1 1.2 1.2-1.2 .6 .6M40.6 166l.5-.6 1.2 1.2 1.2-1.2 1.1 1.2 1.2-1.2 .6 .6M40.6 169.9l.5-.6 1.2 1.2 1.2-1.2 1.1 1.2 1.2-1.2 .6 .6M65.7 175.7l.5-.6 1.2 1.1 1.2-1.1 1.1 1.1 1.2-1.1 .6 .6M87.1 170.5h3.5M87.1 171.4h3.5M88.8 171.4v.4M88.8 169.9v.6"/>
<path d="M92.9 170.5h3.5M92.9 171.4h3.5M94.6 171.4v.4M94.6 169.9v.6"/>
</g>
<g fill="#f00" stroke="#f00" stroke-width=".19">
<path d="M55.5 90.1l.5 .6-.5 .6z"/>
<path d="M55.5 88.2l.5 .6-.5 .6z"/>
<path d="M55.5 94l.5 .6-.5 .6z"/>
<path d="M57.4 30.3l.6 .6-.6 .6z"/>
<path d="M57.4 28.4l.6 .6-.6 .5z"/>
<path d="M57.4 34.2l.6 .5-.6 .6z"/>
</g>
<g font-size="3.5">
<text x="260.6" y="20.2">0~3.3V</text>
<text x="212.4" y="47.2">GAIN = 100</text>
<text x="52.2" y="66.5">GAIN = 10</text>
<text x="258.7" y="80">0~3.3V</text>
<text x="210.5" y="107">GAIN = 100</text>
<text x="171.8" y="124.4">GAIN=3</text>
<text x="256.8" y="124.4">GAIN=3</text>
<text x="191.2" y="134">0~3.3V</text>
<text x="276.1" y="134">0~3.3V</text>
<text x="13.5" y="155.3">0~3.3V</text>
<text x="86.9" y="151.4">-1.65V~1.65V</text>
</g>
<g font-size="1.7">
<text x="85.4" y="10.8">VDD15V</text>
<text x="123.2" y="20.8">1</text>
<text x="123.2" y="22.8">2</text>
<text x="54.6" y="28.6">10</text>
<text x="72.8" y="28.6">3</text>
<text x="123.2" y="24.7">3</text>
<text x="123.2" y="26.6">4</text>
<text x="123.2" y="28.6">5</text>
<text x="165.6" y="24.7">2</text>
<text x="165.6" y="28.6">3</text>
<text x="182.9" y="24.7">1</text>
<text x="182.9" y="26.6">7</text>
<text x="233.2" y="24.7">1</text>
<text x="252.3" y="24.7">7</text>
<text x="272.6" y="25.7">ADC1_IN0</text>
<text x="55.6" y="30.5">9</text>
<text x="55.6" y="34.3">8</text>
<text x="123.2" y="30.5">6</text>
<text x="165.6" y="32.4">6</text>
<text x="182.9" y="32.4">8</text>
<text x="204.7" y="33.2">VDD15V</text>
<text x="233.2" y="30.5">4</text>
<text x="252.3" y="30.5">6</text>
<text x="276.1" y="31.3">VREF</text>
<text x="12.4" y="40.9">VDDP</text>
<text x="55.6" y="40.1">5</text>
<text x="55.6" y="38.2">1</text>
<text x="165.6" y="36.3">5</text>
<text x="182.9" y="36.3">4</text>
<text x="204.7" y="37.1">VDDN15V</text>
<text x="233.2" y="36.3">2</text>
<text x="252.3" y="36.3">8</text>
<text x="276.1" y="37.1">VDD15V</text>
<text x="55.6" y="42.1">4</text>
<text x="72.8" y="42.1">7</text>
<text x="233.2" y="42.1">3</text>
<text x="252.3" y="42.1">5</text>
<text x="276.1" y="42.8">VDDN15V</text>
<text x="41.9" y="50.6">VDDNP</text>
<text x="83.4" y="70.7">VDD15V</text>
<text x="121.3" y="80.7">1</text>
<text x="121.3" y="82.6">2</text>
<text x="52.7" y="88.4">10</text>
<text x="70.9" y="88.4">3</text>
<text x="121.3" y="84.5">3</text>
<text x="121.3" y="86.5">4</text>
<text x="121.3" y="88.4">5</text>
<text x="163.7" y="84.5">2</text>
<text x="163.7" y="88.4">3</text>
<text x="180.9" y="84.5">1</text>
<text x="180.9" y="86.5">7</text>
<text x="231.3" y="84.5">1</text>
<text x="250.4" y="84.5">7</text>
<text x="270.7" y="85.5">ADC1_IN1</text>
<text x="53.7" y="90.3">9</text>
<text x="53.7" y="94.2">8</text>
<text x="121.3" y="90.3">6</text>
<text x="163.7" y="92.2">6</text>
<text x="180.9" y="92.2">8</text>
<text x="202.7" y="93">VDD15V</text>
<text x="231.3" y="90.3">4</text>
<text x="250.4" y="90.3">6</text>
<text x="274.1" y="91.1">VREF</text>
<text x="10.5" y="100.8">VDDP</text>
<text x="53.7" y="101.9">4</text>
<text x="53.7" y="100">5</text>
<text x="53.7" y="98">1</text>
<text x="70.9" y="101.9">7</text>
<text x="163.7" y="96.1">5</text>
<text x="180.9" y="96.1">4</text>
<text x="202.7" y="96.9">VDDN15V</text>
<text x="231.3" y="96.1">2</text>
<text x="231.3" y="101.9">3</text>
<text x="250.4" y="101.9">5</text>
<text x="250.4" y="96.1">8</text>
<text x="274.1" y="96.9">VDD15V</text>
<text x="274.1" y="102.7">VDDN15V</text>
<text x="40" y="110.4">VDDNP</text>
<text x="154.1" y="134.7">2</text>
<text x="171.3" y="134.7">1</text>
<text x="171.3" y="136.7">7</text>
<text x="195" y="137.4">ADC2_IN6</text>
<text x="239" y="134.7">2</text>
<text x="256.2" y="134.7">1</text>
<text x="256.2" y="136.7">7</text>
<text x="279.9" y="137.4">ADC2_IN7</text>
<text x="154.1" y="138.6">3</text>
<text x="154.1" y="142.5">6</text>
<text x="171.3" y="142.5">8</text>
<text x="193.1" y="143.2">VDD15V</text>
<text x="239" y="138.6">3</text>
<text x="239" y="142.5">6</text>
<text x="256.2" y="142.5">8</text>
<text x="278" y="143.2">VDD15V</text>
<text x="32.5" y="147.9">VREF</text>
<text x="122.6" y="147.1">VREF</text>
<text x="154.1" y="146.3">5</text>
<text x="171.3" y="146.3">4</text>
<text x="193.1" y="147.1">VDDN15V</text>
<text x="207.6" y="147.1">VREF</text>
<text x="239" y="146.3">5</text>
<text x="256.2" y="146.3">4</text>
<text x="278" y="147.1">VDDN15V</text>
<text x="59.5" y="154">2</text>
<text x="76.7" y="154">1</text>
<text x="76.7" y="156">7</text>
<text x="7" y="158.7">DAC_OUT1</text>
<text x="59.5" y="157.9">3</text>
<text x="59.5" y="161.8">6</text>
<text x="76.7" y="161.8">8</text>
<text x="7" y="166.4">DAC_OUT2</text>
<text x="59.5" y="165.6">5</text>
<text x="76.7" y="165.6">4</text>
<text x="98.5" y="162.5">VDD15V</text>
<text x="98.5" y="166.4">VDDN15V</text>
<text x="150.4" y="164.5">VDDP</text>
<text x="172.2" y="164.7">VDDP</text>
<text x="148.5" y="172.2">VDD15V</text>
<text x="150.4" y="168.3">VDDNP</text>
<text x="172.2" y="168.5">VDDNP</text>
<text x="172.2" y="172.4">VDD15V</text>
<text x="222" y="173.4">Title</text>
<text x="148.5" y="176">VDDN15V</text>
<text x="172.2" y="176.2">VDDN15V</text>
<text x="222" y="179.1">Size</text>
<text x="229.8" y="179.1">Document Number</text>
<text x="229.8" y="175.3">&lt;Title&gt;</text>
<text x="285.7" y="179.1">Rev</text>
<text x="172.2" y="180.1">DGND</text>
<text x="222" y="184.9">Date:</text>
<text x="224" y="181.1">B</text>
<text x="229.8" y="181.1">&lt;Doc&gt;</text>
<text x="232.1" y="184.9">Wednesday, September 07, 2016</text>
<text x="260.6" y="184.9">Sheet</text>
<text x="270.3" y="184.9">4</text>
<text x="276.1" y="184.9">of</text>
<text x="281.9" y="184.9">5</text>
<text x="287.7" y="181.1">1</text>
</g>
<g font-size="1.7" fill="#000080">
<text x="169.9" y="11.2">C56</text>
<text x="177.6" y="11.2">22pF</text>
<text x="17.4" y="17">R58</text>
<text x="25.1" y="13.1">10uF</text>
<text x="27.1" y="17">33K</text>
<text x="30.9" y="13.1">R51</text>
<text x="40.6" y="13.1">1K</text>
<text x="58" y="17">R52</text>
<text x="59.9" y="13.1">C32</text>
<text x="65.7" y="13.1">15pF</text>
<text x="69.5" y="17">10K</text>
<text x="92.7" y="17">C44</text>
<text x="98.5" y="17">0.1uF</text>
<text x="125.5" y="17">J12</text>
<text x="168" y="15">R66</text>
<text x="177.6" y="15">5.6K</text>
<text x="19.3" y="20.8">C46</text>
<text x="25.1" y="20.8">220pF</text>
<text x="46.4" y="20.8">C42</text>
<text x="90.8" y="22.8">R57</text>
<text x="102.3" y="22.8">680</text>
<text x="169.3" y="20.1">U11</text>
<text x="236.9" y="20.1">U10</text>
<text x="19.3" y="26.6">C41</text>
<text x="25.1" y="26.6">10uF</text>
<text x="30.9" y="26.6">R53</text>
<text x="40.6" y="26.6">1K</text>
<text x="46.4" y="24.7">220pF</text>
<text x="58" y="26.6">U8</text>
<text x="146.7" y="24.7">R63</text>
<text x="146.7" y="28.6">R62</text>
<text x="156.4" y="24.7">1K</text>
<text x="156.4" y="28.6">1K</text>
<text x="32.8" y="32.4">C39</text>
<text x="38.6" y="32.4">100uF</text>
<text x="94.6" y="32.4">R55</text>
<text x="125.5" y="34.4">X_MOTOR</text>
<text x="146.7" y="32.4">R65</text>
<text x="156.4" y="32.4">1K</text>
<text x="30.9" y="36.3">R54</text>
<text x="42.5" y="36.3">33K</text>
<text x="94.6" y="38.2">10</text>
<text x="146.7" y="36.3">R64</text>
<text x="156.4" y="36.3">1K</text>
<text x="195" y="40.2">C54</text>
<text x="200.8" y="40.2">C55</text>
<text x="59.9" y="45.9">LM3886/TO220</text>
<text x="94.6" y="44">C43</text>
<text x="94.6" y="47.9">0.1uF</text>
<text x="110.1" y="42.1">R56</text>
<text x="110.1" y="47.9">0.2</text>
<text x="169.9" y="45.9">C57</text>
<text x="173.8" y="42.1">ADA4077-2</text>
<text x="177.6" y="45.9">22pF</text>
<text x="195" y="44">0.1uF</text>
<text x="200.8" y="44">0.1uF</text>
<text x="216.2" y="42.1">R61</text>
<text x="225.9" y="42.1">100</text>
<text x="260.6" y="45.9">C51</text>
<text x="266.4" y="45.9">C52</text>
<text x="272.2" y="45.9">C53</text>
<text x="21.3" y="51.7">C37</text>
<text x="30.9" y="51.7">C34</text>
<text x="38.6" y="53.7">C33</text>
<text x="53.3" y="53.7">C38</text>
<text x="63" y="53.7">C36</text>
<text x="71.5" y="53.7">C35</text>
<text x="168" y="49.8">R67</text>
<text x="177.6" y="49.8">5.6K</text>
<text x="237.1" y="48.6">AD8421</text>
<text x="260.6" y="49.8">0.1uF</text>
<text x="266.4" y="49.8">0.1uF</text>
<text x="272.2" y="49.8">0.1uF</text>
<text x="21.3" y="57.5">220uF</text>
<text x="30.9" y="57.5">100uF</text>
<text x="38.6" y="57.5">0.1uF</text>
<text x="53.3" y="56">220uF</text>
<text x="63" y="56">100uF</text>
<text x="71.5" y="57.5">0.1uF</text>
<text x="168" y="71">C78</text>
<text x="175.7" y="71">22pF</text>
<text x="15.5" y="76.8">R75</text>
<text x="23.2" y="73">10uF</text>
<text x="25.1" y="76.8">33K</text>
<text x="29" y="73">R68</text>
<text x="38.6" y="73">1K</text>
<text x="56" y="76.8">R69</text>
<text x="58" y="73">C59</text>
<text x="63.7" y="73">15pF</text>
<text x="67.6" y="76.8">10K</text>
<text x="90.8" y="76.8">C70</text>
<text x="96.6" y="76.8">0.1uF</text>
<text x="123.6" y="76.8">J13</text>
<text x="166" y="74.9">R81</text>
<text x="175.7" y="74.9">5.6K</text>
<text x="17.4" y="80.7">C72</text>
<text x="23.2" y="80.7">220pF</text>
<text x="44.4" y="80.7">C68</text>
<text x="88.8" y="82.6">R74</text>
<text x="100.4" y="82.6">680</text>
<text x="167.4" y="79.9">U14</text>
<text x="235" y="79.9">U13</text>
<text x="17.4" y="86.5">C67</text>
<text x="23.2" y="86.5">10uF</text>
<text x="29" y="86.5">R70</text>
<text x="38.6" y="86.5">1K</text>
<text x="44.4" y="84.5">220pF</text>
<text x="56" y="86.5">U12</text>
<text x="144.8" y="84.5">R78</text>
<text x="144.8" y="88.4">R77</text>
<text x="154.5" y="84.5">1K</text>
<text x="154.5" y="88.4">1K</text>
<text x="30.9" y="92.3">C66</text>
<text x="36.7" y="92.3">100uF</text>
<text x="92.7" y="92.3">R72</text>
<text x="123.6" y="94.2">Y_MOTOR</text>
<text x="144.8" y="92.3">R80</text>
<text x="154.5" y="92.3">1K</text>
<text x="29" y="96.1">R71</text>
<text x="40.6" y="96.1">33K</text>
<text x="92.7" y="98.1">10</text>
<text x="108.1" y="101.9">R73</text>
<text x="144.8" y="96.1">R79</text>
<text x="154.5" y="96.1">1K</text>
<text x="171.8" y="101.9">ADA4077-2</text>
<text x="193.1" y="100">C76</text>
<text x="198.9" y="100">C77</text>
<text x="214.3" y="101.9">R76</text>
<text x="224" y="101.9">100</text>
<text x="58" y="105.8">LM3886/TO220</text>
<text x="92.7" y="103.8">C69</text>
<text x="92.7" y="107.7">0.1uF</text>
<text x="108.1" y="107.7">0.2</text>
<text x="168" y="105.8">C58</text>
<text x="175.7" y="105.8">22pF</text>
<text x="193.1" y="103.8">0.1uF</text>
<text x="198.9" y="103.8">0.1uF</text>
<text x="258.7" y="105.8">C73</text>
<text x="264.5" y="105.8">C74</text>
<text x="270.3" y="105.8">C75</text>
<text x="19.3" y="111.6">C64</text>
<text x="29" y="111.6">C61</text>
<text x="36.7" y="113.5">C60</text>
<text x="51.4" y="113.5">C65</text>
<text x="61" y="113.5">C63</text>
<text x="69.5" y="113.5">C62</text>
<text x="166" y="109.6">R82</text>
<text x="175.7" y="109.6">5.6K</text>
<text x="235.2" y="108.5">AD8421</text>
<text x="258.7" y="109.6">0.1uF</text>
<text x="264.5" y="109.6">0.1uF</text>
<text x="270.3" y="109.6">0.1uF</text>
<text x="19.3" y="117.4">220uF</text>
<text x="29" y="117.4">100uF</text>
<text x="36.7" y="117.4">0.1uF</text>
<text x="51.4" y="115.8">220uF</text>
<text x="61" y="115.8">100uF</text>
<text x="69.5" y="117.4">0.1uF</text>
<text x="156.4" y="127">R95</text>
<text x="156.4" y="130.9">U16</text>
<text x="166" y="127">3K</text>
<text x="241.3" y="127">R102</text>
<text x="241.3" y="130.9">U17</text>
<text x="251" y="127">3K</text>
<text x="144.8" y="134.7">1K</text>
<text x="229.8" y="134.7">1K</text>
<text x="135.2" y="138.6">R91</text>
<text x="135.2" y="142.5">R94</text>
<text x="144.8" y="138.6">1K</text>
<text x="144.8" y="142.5">1K</text>
<text x="220.1" y="138.6">R98</text>
<text x="220.1" y="142.5">R101</text>
<text x="229.8" y="142.5">1K</text>
<text x="229.8" y="138.6">1K</text>
<text x="61.8" y="144.4">R87</text>
<text x="63.2" y="149.4">U15</text>
<text x="71.5" y="144.4">1K</text>
<text x="135.2" y="146.3">R97</text>
<text x="144.8" y="146.3">1K</text>
<text x="220.1" y="146.3">R104</text>
<text x="229.8" y="146.3">1K</text>
<text x="36.7" y="154.1">R84</text>
<text x="46.4" y="154.1">1K</text>
<text x="135.2" y="150.2">R93</text>
<text x="144.8" y="150.2">1K</text>
<text x="156.4" y="152.1">ADA4077-2</text>
<text x="156.4" y="154.1">R96</text>
<text x="166" y="154.1">1K</text>
<text x="181.5" y="150.2">C83</text>
<text x="181.5" y="154.1">0.1uF</text>
<text x="187.3" y="150.2">C84</text>
<text x="187.3" y="154.1">0.1uF</text>
<text x="220.1" y="150.2">R100</text>
<text x="229.8" y="150.2">1K</text>
<text x="241.3" y="152.1">ADA4077-2</text>
<text x="241.3" y="154.1">R103</text>
<text x="251" y="154.1">1K</text>
<text x="266.4" y="150.2">C85</text>
<text x="266.4" y="154.1">0.1uF</text>
<text x="272.2" y="150.2">C86</text>
<text x="272.2" y="154.1">0.1uF</text>
<text x="36.7" y="161.8">R86</text>
<text x="36.7" y="157.9">R83</text>
<text x="46.4" y="161.8">1K</text>
<text x="46.4" y="157.9">1K</text>
<text x="36.7" y="165.6">R85</text>
<text x="46.4" y="165.6">1K</text>
<text x="36.7" y="173.4">R90</text>
<text x="36.7" y="169.5">R89</text>
<text x="46.4" y="173.4">1K</text>
<text x="46.4" y="169.5">1K</text>
<text x="67.6" y="171.4">ADA4077-2</text>
<text x="88.8" y="169.5">C80</text>
<text x="88.8" y="173.4">0.1uF</text>
<text x="94.6" y="169.5">C81</text>
<text x="94.6" y="173.4">0.1uF</text>
<text x="61.8" y="175.3">R88</text>
<text x="71.5" y="175.3">1K</text>
</g>
<g font-size="1.7" fill="#f00">
<text x="12" y="12.9">X_VDRV C45</text>
<text x="108.5" y="22.6">X_LED_DRV</text>
<text x="108.5" y="28.4">X_COIL</text>
<text x="108.5" y="24.5">X_POS1</text>
<text x="108.5" y="26.4">X_POS2</text>
<text x="137.5" y="24.5">X_POS1</text>
<text x="216.6" y="24.5">X_POS1_M1</text>
<text x="259.1" y="24.5">X_POS</text>
<text x="108.5" y="30.3">X_ICOIL_SAMP</text>
<text x="137.5" y="32.2">X_POS2</text>
<text x="216.6" y="30.3">X_POS2_M1</text>
<text x="10.1" y="72.7">Y_VDRV C71</text>
<text x="106.6" y="82.4">Y_LED_DRV</text>
<text x="106.6" y="88.2">Y_COIL</text>
<text x="106.6" y="86.3">Y_POS2</text>
<text x="106.6" y="84.3">Y_POS1</text>
<text x="135.5" y="84.3">Y_POS1</text>
<text x="214.7" y="84.3">Y_POS1_M1</text>
<text x="257.2" y="84.3">Y_POS</text>
<text x="106.6" y="90.1">Y_ICOIL_SAMP</text>
<text x="135.5" y="92.1">Y_POS2</text>
<text x="214.7" y="90.1">Y_POS2_M1</text>
<text x="122" y="134.5">X_ICOIL_SAMP R92</text>
<text x="179.9" y="136.5">X_VCOIL</text>
<text x="179.9" y="134.5">X_ICOIL_M1</text>
<text x="207" y="134.5">Y_ICOIL_SAMP R99</text>
<text x="264.9" y="136.5">Y_VCOIL</text>
<text x="264.9" y="134.5">Y_ICOIL_M1</text>
<text x="122" y="142.3">X_ICOIL_M1</text>
<text x="207" y="142.3">Y_ICOIL_M1</text>
<text x="91.1" y="155.8">Y_VDRV</text>
<text x="91.1" y="153.8">X_VDRV</text>
<text x="23.6" y="157.7">DAC_OUT1</text>
<text x="23.6" y="165.4">DAC_OUT2</text>
</g>
<g font-size="1.7" fill="#004080">
<text x="58.9" y="29.7">+VIN</text>
<text x="66.8" y="29.7">OUT</text>
<text x="168.9" y="25.9">INA-</text>
<text x="168.9" y="29.7">INA+</text>
<text x="175.7" y="25.9">OUTA</text>
<text x="175.7" y="27.8">OUTB</text>
<text x="236.5" y="25.9">IN-</text>
<text x="246.4" y="25.9">OUT</text>
<text x="58.9" y="31.7">-VIN</text>
<text x="58.9" y="35.5">MUTE</text>
<text x="168.9" y="33.6">INB-</text>
<text x="176.9" y="33.6">VDD</text>
<text x="236.5" y="31.7">IN+</text>
<text x="246.5" y="31.7">REF</text>
<text x="58.9" y="41.3">+VCC</text>
<text x="58.9" y="39.4">+VCC</text>
<text x="168.9" y="37.5">INB+</text>
<text x="177" y="37.5">VEE</text>
<text x="236.5" y="37.5">RG1</text>
<text x="247.8" y="37.5">V+</text>
<text x="58.9" y="43.2">-VCC</text>
<text x="66.6" y="43.2">GND</text>
<text x="236.5" y="43.2">RG2</text>
<text x="248.3" y="43.2">V-</text>
<text x="57" y="89.6">+VIN</text>
<text x="64.9" y="89.6">OUT</text>
<text x="167" y="85.7">INA-</text>
<text x="167" y="89.6">INA+</text>
<text x="173.8" y="85.7">OUTA</text>
<text x="173.8" y="87.7">OUTB</text>
<text x="234.6" y="85.7">IN-</text>
<text x="244.4" y="85.7">OUT</text>
<text x="57" y="91.5">-VIN</text>
<text x="57" y="95.4">MUTE</text>
<text x="167" y="93.4">INB-</text>
<text x="174.9" y="93.4">VDD</text>
<text x="234.6" y="91.5">IN+</text>
<text x="244.6" y="91.5">REF</text>
<text x="57" y="101.2">+VCC</text>
<text x="57" y="99.2">+VCC</text>
<text x="167" y="97.3">INB+</text>
<text x="175.1" y="97.3">VEE</text>
<text x="234.6" y="97.3">RG1</text>
<text x="245.9" y="97.3">V+</text>
<text x="57" y="103.1">-VCC</text>
<text x="64.7" y="103.1">GND</text>
<text x="234.6" y="103.1">RG2</text>
<text x="246.4" y="103.1">V-</text>
<text x="157.4" y="135.9">INA-</text>
<text x="164.1" y="135.9">OUTA</text>
<text x="164.1" y="137.8">OUTB</text>
<text x="242.3" y="135.9">INA-</text>
<text x="249" y="135.9">OUTA</text>
<text x="249" y="137.8">OUTB</text>
<text x="157.4" y="139.8">INA+</text>
<text x="157.4" y="143.6">INB-</text>
<text x="165.3" y="143.6">VDD</text>
<text x="242.3" y="139.8">INA+</text>
<text x="242.3" y="143.6">INB-</text>
<text x="250.2" y="143.6">VDD</text>
<text x="157.4" y="147.5">INB+</text>
<text x="165.4" y="147.5">VEE</text>
<text x="242.3" y="147.5">INB+</text>
<text x="250.4" y="147.5">VEE</text>
<text x="62.8" y="155.2">INA-</text>
<text x="69.5" y="155.2">OUTA</text>
<text x="62.8" y="159.1">INA+</text>
<text x="69.5" y="157.1">OUTB</text>
<text x="62.8" y="166.8">INB+</text>
<text x="62.8" y="162.9">INB-</text>
<text x="70.7" y="162.9">VDD</text>
<text x="70.9" y="166.8">VEE</text>
</g>
<g font-size="1.6" fill="#00f">
<text x="36.3" y="34.7" transform="rotate(-90 36.3 34.7)">+</text>
<text x="19.9" y="53.6">+</text>
<text x="29.6" y="53.6">+</text>
<text x="49.7" y="54.5" transform="rotate(180 49.7 54.5)">+</text>
<text x="59.3" y="54.5" transform="rotate(180 59.3 54.5)">+</text>
<text x="34.4" y="94.6" transform="rotate(-90 34.4 94.6)">+</text>
<text x="18" y="113.4">+</text>
<text x="27.6" y="113.4">+</text>
<text x="47.7" y="114.3" transform="rotate(180 47.7 114.3)">+</text>
<text x="57.4" y="114.3" transform="rotate(180 57.4 114.3)">+</text>
</g>
<g font-size="1.4">
<text x="30.9" y="1.5">5</text>
<text x="88.8" y="1.5">4</text>
<text x="146.7" y="1.5">3</text>
<text x="204.7" y="1.5">2</text>
<text x="262.6" y="1.5">1</text>
<text x=".5" y="26.1">D</text>
<text x="292" y="26.1">D</text>
<text x=".5" y="71.9">C</text>
<text x="292" y="71.9">C</text>
<text x=".5" y="117.8">B</text>
<text x="292" y="117.8">B</text>
<text x=".5" y="163.6">A</text>
<text x="292" y="163.6">A</text>
<text x="30.9" y="186.8">5</text>
<text x="88.8" y="186.8">4</text>
<text x="146.7" y="186.8">3</text>
<text x="204.7" y="186.8">2</text>
<text x="262.6" y="186.8">1</text>
</g>
</svg>
